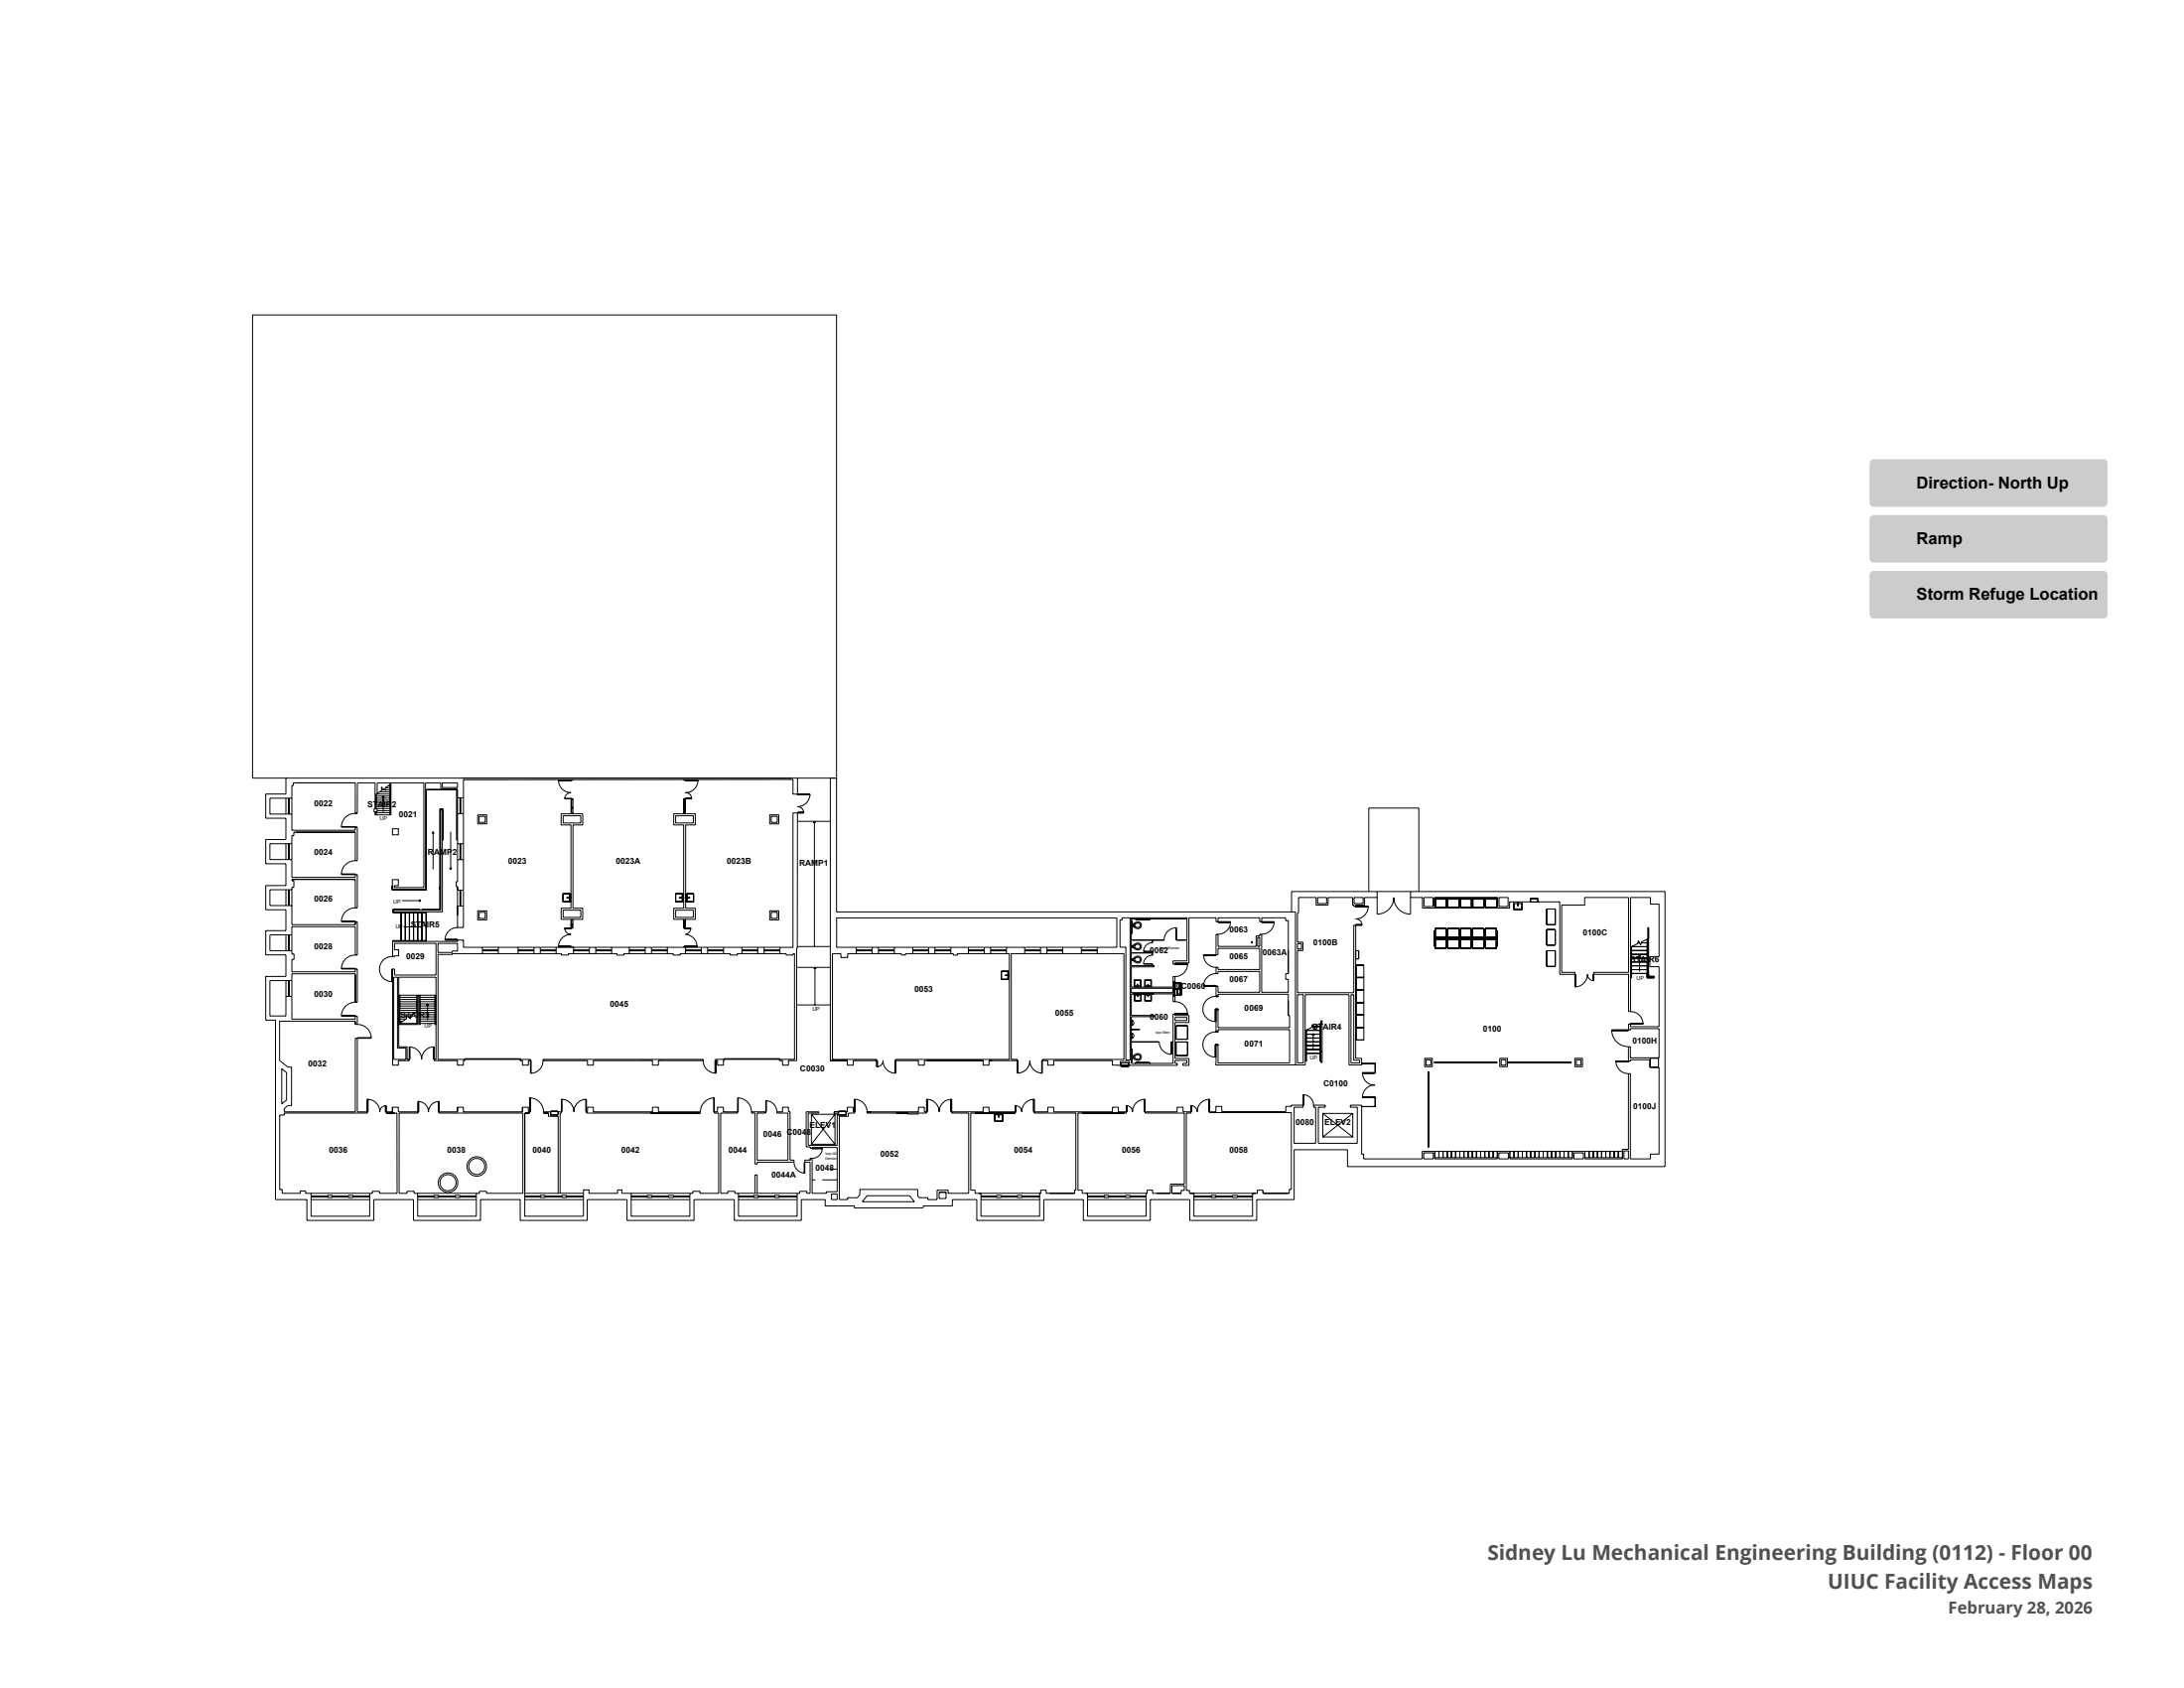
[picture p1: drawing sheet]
<svg xmlns="http://www.w3.org/2000/svg" width="279mm" height="216mm" viewBox="0 0 279 216" stroke-linecap="round" stroke-linejoin="round" font-family="sans-serif">
<g fill="none" stroke="#000" stroke-width=".13">
<path d="M36.6 99.5v2.1h-2.6v3.1h2.6v2.7h-2.6v3.1h2.6v2.8h-2.6v3.1h2.6v2.6h-2.6v3.1h2.6v2.8h-2.6v5.6h1.2v22.9h4.1v2.7M71.4 99.8a1.59 1.59 0 0 0 1.6 1.6 .79 .79 0 0 0-.7 .7M73 99.8h-1.6v.1M73 99.7v.2h-1.6M73.3 99.7v.1h-.3M87.4 99.7v.1h.3M87.7 99.7v.2h1.6M87.7 99.8h1.6v.1M89.3 99.8a1.57 1.57 0 0 1-1.6 1.6 .8 .8 0 0 1 .8 .7M102 99.5v2.2h1.6v-.1h-2.2v-1.9h-42.1v2.3M106.2 99.5v36.2h2.2v.5h.8v-.5h3v.8M107 99.5h-74.7v-59.2h74.7v76.3h58.7v19.6"/>
<path d="M36.6 102.1v2M36.6 107.9v2M36.6 113.8v2M36.6 119.6v2M36.9 113.8v2M36.9 119.6v2M36.9 102.1v2M36.9 107.9v2M37 113.8v2M37 119.6v2M37 102.1v2M37 107.9v2"/>
<path d="M37.3 102.1h-2.8v2h2.8M37.3 113.8h-2.8v2h2.9M37.3 119.6h-2.8v2h2.8M37.3 107.9h-2.8v2h2.8M43.7 117.8v.1h2v4.3h-.2M43.7 111.8v.1h2v4.2h-.2M43.7 105.7v.1h2v4.3h-.2M45.5 104a1.76 1.76 0 0 0-1.8 1.7M45.5 110.1a1.76 1.76 0 0 0-1.8 1.7M45.5 116.1a1.76 1.76 0 0 0-1.8 1.7M45.5 104v-3.9h-8v.4h-.2v5.7h8.2v-.5h-1.8M45.5 116.1v-3.6h-8.2v.2h.3v.8h-.3v4.8h8.2v-.5h-1.8"/>
<path d="M45.5 110.1v-3.7h-7.9v.5h-.3v5.3h8.2v-.4h-1.8M47.9 103.5h.4v.3h-.4zM48 103.5v-3.4h-2.3v3.9h-.2M48.1 104h1.8M48.1 103.4h1.8M48.1 103.2h1.8M48.1 102.9h1.8M48.1 102.6h1.8M48.1 102.4h1.8M48.1 102.1h1.8M48.1 101.8h1.8M48.1 101.6v1.9"/>
<path d="M48.1 103.8v.4M48.2 101.6h1.7M48.3 101.5v-1.4h5.9v13.4h-3.8v-.2h.6v-.8h-.8v.8v.4h4.2v-13.6h2v.8h2.1v11.9h-.1v.6h.1v5.2M48.3 103.7h1.6M48.6 101.3h1.3M48.8 100.8h.1M48.8 101h.4M49 101.8v2.1M49 101.8l-.1 .2M49 101.8l.2 .2M49.3 101h.6M49.3 100.8h.6"/>
<path d="M49.7 100.5h.2M49.9 100.4l-.6 .4v.3l-.5-.4v.4l-.8 .6M49.9 100.1v4.1M50 100.1v4.1h-2v-.4M50.2 106h.8v.8h-.8zM51.3 116.6v.1M51.3 116.7v3.6M51.4 115.2h2.4M51.6 118.6h2.4M51.8 116.6v.1M51.8 116.7v3.6M51.9 116.6v.1"/>
<path d="M51.9 116.7v3.6M52.4 116.6v.1M52.4 116.7v3.6M52.9 116.6v.1M52.9 116.7v3.6M53.4 116.6v.1M53.4 116.7v3.6M53.5 116.6v.1M53.5 116.7v3.6M53.6 115l.2 .2M53.8 118.4l.2 .2M53.8 115.2l-.2 .2"/>
<path d="M54 116.6v.1M54 116.7v3.6M54 118.6l-.2 .1M54.5 116.6v.1M54.5 116.7v3.6M54.5 101h4l-.1 6.4v-6.4h-3.8v12.8h-4.5v-.5l.1 .5h4.3zM54.5 116.7h-4.2v-.3l3.4-.1h-3.5v.4h4.3M54.5 116.6v3.8M55.4 106.4v4.8M55.4 106.4l-.1 .2M55.4 106.4l.2 .2M56.3 103.5h.4v3.9v-3.9h-.4v12.9h-2.3l2.3-.1z"/>
<path d="M56.4 103.6h.2v13h-6.2v-.2h6zM56.6 100.1h1.9v.6h-1.9zM57.5 111l.2 .2M57.7 106.4v4.8M57.8 111l-.1 .2M58.5 115.9h.8M58.5 104.1h.8M58.5 102h.8M58.5 110h.8M58.5 107.9h.8M58.5 113.9h.8M58.6 118.6a1.6 1.6 0 0 0-1.7 1.6"/>
<path d="M58.8 102v2.1M58.8 107.9v2.1M58.8 113.9v2M58.9 102v2.1M58.9 107.9v2.1M58.9 113.9v2M59.3 102v16.6h-.8M61.1 104.2h1.2v1.2h-1.2zM61.1 116.5h1.2v1.2h-1.2zM61.3 116.7h.8v.8h-.8zM61.3 104.4h.8v.8h-.8zM71.8 104.1h2.7v1.4h-1.2v10.7h1.2v1.4h-2.7v-1.4h1.2v-10.7h-1.2z"/>
<path d="M72 104.3h2.3v1h-2.3zM72 116.4h2.3v.9h-2.3zM72.1 114.3v1M72.2 115.3h.1M72.2 114.3h.1M72.2 114.3v.1M72.2 114.3h.6M72.2 102.1h.8v.1h-.8zM72.3 118.8a.79 .79 0 0 0 .7 .7 1.61 1.61 0 0 0-1.6 1.5M72.5 114.8l.1 .1zM72.6 114.8h.1M72.6 114.8h.3"/>
<path d="M72.8 114.3v.5M72.8 115.3h-.6M72.8 115.3h.1M72.8 114.8v.5M72.9 114.3v1M72.9 114.7h.1v.3h-.1M72.9 114.8h-.3M72.9 114.8h.1M73 114.8h.1M73 114.3v1.1M73 114.3h-1v1.1h1M73 117.7h.3"/>
<path d="M73 117.6v1.2h-.8M73 118.6h.3M73 104h.3M73 118.2h.2v.3h-.2M73 104.1v-1.9h.3v1.9M73 103.3h.3M73 103.4h.3M73 102.2h.3M73.1 117.7v1v-1M73.1 104v-.7v.7M73.1 102.2v1.1M73.3 117.6v1.1h-1.1v.1"/>
<path d="M86.2 104.1h2.7v1.4h-1.2v10.7h1.2v1.4h-2.7v-1.4h1.3v-10.7h-1.3zM86.4 104.3h2.3v1h-2.3zM86.4 116.4h2.3v.9h-2.3zM86.5 114.3v1M86.6 115.3h.1M86.6 114.3h.1M86.6 114.3v.1M86.6 114.3h.6M87 114.8h.4M87.2 114.3v.5M87.2 115.3h-.6M87.2 115.3h.1"/>
<path d="M87.2 114.8v.5M87.3 114.3v1M87.3 114.7h.1v.3h-.1M87.3 114.8h-.3M87.3 114.8h.1M87.4 114.8h.1M87.4 104h.3M87.4 102.2h.3M87.4 103.1h.3M87.4 103.2h.3M87.4 117.7h.3M87.4 118.2h.2v.4h-.2"/>
<path d="M87.4 117.6v1.1h1v.1l-.8-.1M87.4 118.6h.3M87.4 114.3v1.1M87.5 114.3h-1.1v1.1h1.1M87.5 118.7h.1M87.5 117.7v1M87.6 103.2h.1M87.6 102.2v.9M87.6 103.2v.8M87.6 103.1h.1M87.7 102.2h-.3v1.9M87.7 117.6v1.1"/>
<path d="M87.7 114.3h1l.1 1M87.7 115.4h1M87.8 114.8h.1M87.9 114.8h-.1M87.9 114.8h.3M87.9 114.8v.5M87.9 114.8h.2M87.9 114.7h-.1v.3h.1M87.9 114.3v.5M87.9 115.3h.1M87.9 115.3h.7M88.1 114.8h.1"/>
<path d="M88.2 114.8h.1M88.4 118.8a.81 .81 0 0 1-.7 .7 1.63 1.63 0 0 1 1.5 1.5M88.5 102.1h-.8v2M88.5 102.1v.1h-.8M88.6 114.3h-.7v1M88.6 114.3v.1M88.6 114.3h.1M88.6 115.3h.1M88.7 114.3v1M88.8 115.3l-.1 .1M98.5 104.2h1.1v1.2h-1.1zM98.5 116.5h1.1v1.2h-1.1z"/>
<path d="M98.7 116.7h.7v.8h-.7zM98.7 104.4h.7v.8h-.7zM102 103.2a.8 .8 0 0 1 .8 .7M102 105h4.2M103.6 101.6a1.6 1.6 0 0 1-1.6 1.6M104.2 105v16.1M104.2 105l-.2 .3M104.2 105l.1 .3M107 117.4h35.9v3.8h-35.9zM143.5 117.4h1.1v18.2h-.6v-14.5h-.7v-3.4h.2zM144.7 117.8h.1M144.7 117.7h.1"/>
<path d="M144.7 119.4h.1M144.7 119.3h.1M144.7 118.2h.1M144.7 118.5h.3M144.7 118.3h.1M144.7 117.5h7.2M144.8 119.4h.1M144.8 119.3h.1M144.8 117.8h.1M144.8 117.8h.1v1.5M144.8 118.3v.1M144.8 118.4h-.1"/>
<path d="M144.8 117.8v1.5M144.8 118.3h.1M144.8 118.4h.1M144.9 118.2h.1M144.9 118.3v.1M145 118.4l.1 .2M145 118.2v.3M145.1 118.1l-.1 .1M145.1 118.1l.1 .1M145.2 118.2v.3M145.2 118.4l-.1 .2M145.2 117.5l1.9 .1v-.1"/>
<path d="M145.3 117.6h.1M145.3 117.7h1.9M145.3 117.5l-.1 .1M145.5 117.9l-.4 .2M145.5 117.9a.46 .46 0 0 1 .5 .6 .46 .46 0 0 1-.8 .2l-.1-.1M145.5 118.1l-.3 .1M145.5 118.1h.1M145.5 118.1a.29 .29 0 0 1 .4 .2 .29 .29 0 0 1-.4 .3l-.3-.2M147.2 117.6h.1M147.2 117.5l-.1 .1M150.4 118.7a1.59 1.59 0 0 0-1.5 1.5M150.5 118.7v1.5z"/>
<path d="M151.9 117.4h-7.2v6.1h2.9v.2h-2.9v2.5h5.4v-1.3h.2v3.2M151.9 117.4v5.5h-1.8v.4M152.1 117.4v5.8l-1.8-.1v.3h1.6v-.1h-1.8M152.1 117.4h3.5v.5h1.8v.1h-1.6v-.6M155.8 119.5v1.5h4.9v-1.3h.5v-.2h.2M155.8 119.5h-.2v2.7h-1.6v-.1h1.8v-.8h5.4v2.7h-5.4v-.3h-.2M155.8 117.4h5.4v.5h1.8v.1h-1.6v-.6M157.4 118a1.61 1.61 0 0 1-1.6 1.5M160.9 119.9h.3v1.1h-.3zM161.4 117.4h3.1v.4h.3v6.7h-.3v.8h.3v1.6h-3.4v-7.4M163 118a1.62 1.62 0 0 1-1.6 1.5M165.2 116.6v-2.6h47.8v35.2h-40.6v-2.1h-6.8v6.3h-4.8v2.7h-8.6v-2.7h-5v2.7h-8.6v-2.7h-5.1v2.7h-8.5v-2.7h-3.2v.8h-3.7v.3h-8.8v-.3h-3.7v-.8"/>
<path d="M168.6 114.8h1.1v.8h-1.1zM173.2 114.8h1.2v.8h-1.2zM174.2 118.3h-.8v17.1h.8v.8h-1.6v-9h-5.6v9h-11.5l.1-2.5M175 116a1.63 1.63 0 0 1-1.6 1.5 .8 .8 0 0 1 .8 .8M175.1 114v-10.6h6.4v10.6M176.2 114v2.9a2.14 2.14 0 0 0 2.1-2.1 2.14 2.14 0 0 0 2.1 2.1v-2.9M176.2 114.8h-1.6v1h-1.2v.2h1.6v-.1h-1.8v-.1h-.2v-1h-3.1v1h-1.5v-1h-2.3v2h-.1v3.7h.7v1.1h-.7v5.4h7.2v-8.7h1M180.4 114.8h1.6v1.3h1.5v-1.3h8.1v1.3h1.5v-.7h2.6l.1-.1v-.4h1v.4v.1h2.7v9.2h2.1v1.6M182.2 114.8h1.1v1.2h-1.1zM183.5 119v2.1M183.6 115.9v-1h1.5v1M183.6 118.8h1.4v1.1h-1.4z"/>
<path d="M183.6 119h-.1v2.1h.1M183.6 115.9h-.1v-1h8v1M183.6 115h1.5v1.1h-1.5zM185 119h.2M185.1 115.9h.1M185.1 119v1h-1.6M185.2 115.9v-1h1.5v1M185.2 118.8h1.4v1.1h-1.4zM185.2 115h1.5v1.1h-1.5zM186.6 119h.2M186.7 115.9h.1M186.7 119v1h-1.6v-1"/>
<path d="M186.8 119v1h1.5v-1M186.8 115.9v-1h1.5v1M186.8 118.8h1.4v1.1h-1.4zM186.8 115h1.5v1.1h-1.5zM188.2 119h.2M188.3 115.9h.1M188.4 119v1h1.5v-1M188.4 115.9v-1h1.5v1M188.4 118.8h1.4v1.1h-1.4zM188.4 115h1.5v1.1h-1.5zM189.8 119h.2M189.9 115.9h.1"/>
<path d="M190 119v1h1.5M190 115.9v-1h1.5v1M190 118.8h1.4v1.1h-1.4zM190 115h1.5v1.1h-1.5zM191.4 119h.1v2.1h-.1M191.5 119v2.1M191.8 114.8h1.1v1.2h-1.1zM193.7 115.4v1h1v-1M194.2 115.8h.1M194.2 115.6h-.5v.6h1v-.6h-.5M194.2 115.4v.4zM195.7 115.4h1.1"/>
<path d="M195.7 115.4h.1M195.8 115.4v-.5h.9v.5M196.8 115.4h.1M197.9 116.3h1.1v2h-1.1zM197.9 118.9h1.1v2h-1.1zM210.8 118.6h.1v6.3h.7h-.8zM36 136.7l.7 .5v3.5l-.7 .5zM36.6 125.4v4.5h-2.1v-4.5h2.8M36.6 127.4h.7M36.9 125.4v2M37 125.4v2M43.7 129.9v.1h2v1"/>
<path d="M43.7 123.8v.1h2v4.3h-.2M45.5 122.2a1.77 1.77 0 0 0-1.8 1.6M45.5 128.2a1.77 1.77 0 0 0-1.8 1.7M45.5 128.2v-3.6h-8.2v5.7h8.2v-.4h-1.8M45.5 122.2v-3.7h-8.2v3.5h.3v.7h-.3v1.6h8.2v-.5h-1.8M45.7 131a1.77 1.77 0 0 1 1.8 1.7M45.7 131h-.2v-.4h-9.7v5l1 .9h.5v4.9h-.5l-.4 .4v.4M47.5 132.7h-1.8v9.5h1.4v-1.6h-.1v1.8h-10.6v.2h-.6v9.5h.3v.5h2.3v-.3h.7v.3h8.5v-.2h1v.2h2.2v-10.2h-1.4v-1h-.1v.8h.9v-.6h.8v.6h2.6v-1.3M47.5 132.7v.1h-2v9.4h-9.1M50.2 123.9v1.6h-.1M50.2 123.9v12.3h.8v-.5h1.3v-1.8h.2v1.6h-.4v-1.6h-1.1v-8.9h4.8M50.3 122.4a1.6 1.6 0 0 0-1.8 1.5 1.6 1.6 0 0 0 1.6 1.6"/>
<path d="M50.4 125h.5v9.1h1v1.4h-1.5zM51.1 127.3v3.6h2.2v-3.6M51.1 127.6h2.2M51.1 127.8h2.2M51.1 128.1h2.2M51.1 128.4h2.2M51.1 128.7h2.2M51.1 128.9h2.2M51.1 129.2h2.2M51.1 129.5h2M51.1 129.8h1.7M51.1 130.3h.9"/>
<path d="M51.1 130.6h.5M51.1 130.1h.9M51.3 120.3v.1M51.8 120.3v.1M51.9 120.3v.1M52.2 130.1h.3M52.4 120.3v.1M52.9 120.3v.1M53.4 120.3v.1M53.4 129.3l-.9 .7v.3l-.5-.4v.4l-.9 .6M53.5 120.3v.1M53.7 127.3v3.7h-.1v-3.6h-.2v3.6h-2.4v-3.7h4.8"/>
<path d="M53.7 127.6h1.9M53.7 127.8h1.9M53.7 128.1h1.9M53.7 128.4h1.9M53.7 128.7h1.9M53.7 128.9h1.9M53.7 129.2h1.9M53.7 129.5h1.9M53.7 129.8h1.9M53.7 130.3h1.9M53.7 130.6h1.9M53.7 130.1h1.9"/>
<path d="M53.7 130.9h1.9M54 120.3v.1M54.5 120.3v.1M54.5 120.3h-4.3h4.3M54.7 128.4v2.1M54.7 128.4l-.2 .2M54.7 128.4l.1 .2M55.4 133.9a1.59 1.59 0 0 0-1.5 1.6 1.59 1.59 0 0 0-1.4-1.6M55.6 127.3v3.7h.2M55.8 125v10.5h-.4v-1.6M56 120.7h2.5v.9h-.6v.2h-1.9zM59.5 135.4h7v.1h-7z"/>
<path d="M61.7 121.6h2M61.7 121.5h2M61.7 121.2v.8M63.7 121.2v.8M66.3 121.6h2M66.3 121.5h2M66.3 121.2v.8M66.5 135.5h1.4v.2h-.3v.5h-.8v-.5h-.3zM67.9 135.7h.1v1.6h-.1zM68.3 121.2v.8M69.1 121.6h2M69.1 121.5h2"/>
<path d="M69.1 121.2v.8M69.5 135.7a1.58 1.58 0 0 1-1.5 1.6M69.5 135.5h20.5v.2h-5.8v.5h-.7v-.5h-7.6v.5h-.7v-.5h-5.7zM71.1 121.2v.8M71.4 121v.1h1.6M71.4 121h1.6v.2M73 121.1h.3v.1M73.4 121.6h2M73.4 121.5h2M73.4 121.2v.8M75.4 121.2v.8M76.2 121.6h2"/>
<path d="M76.2 121.5h2M76.2 121.2v.8M78.2 121.2v.8M80.5 121.6h2M80.5 121.5h2M80.5 121.2v.8M82.5 121.2v.8M83.3 121.6h2.1M83.3 121.5h2.1M83.3 121.2v.8M85.4 121.2v.8M87.4 121.2v-.1h.3v.9"/>
<path d="M87.7 121.6h2M87.7 121.5h2M89.2 121v.1h-1.5M89.2 121l-1.6 .1M89.7 121.2v.8M90 135.6a1.6 1.6 0 0 0 1.5 1.7M90.5 121.6h2.1M90.5 121.5h2.1M90.5 121.2v.8M91.5 135.6h.1v1.7h-.1zM91.6 135.7h.2v.5h.7l.1-.7h-1v1.8M92.6 121.2v.8"/>
<path d="M92.6 135.4h7.1v.1h-7.1zM94.9 121.6h2M94.9 121.5h2M94.9 121.2v.8M96.9 121.2v.8M97.7 121.6h2.1M97.7 121.5h2.1M97.7 121.2v.8M99.8 121.2h-40.5v-1h-2.4h1.6v.2h-8.3v1.9h.8v-.8h-.5v-.8h5.3v4h-5.3v-.8h-.4v1.6M99.8 121.2h1.6v-17.2h1.4v-.1h-.8l-.1 31.8h-1v.5h-.8v-.5h-.4v-.2h1.9v-13.5h-.1v.2h-.9v-.2h-6.3v.2h-.9v-.2h-6.4v.2h-.9v-.2h-6.3v.2h-.9v-.2h-6.2v.2h-.9v-.2h-13.9v.1h-1.9v13.4h3.5v.2h-.2v.5h-.8v-.5h-2.9v-1.8h-.2M99.8 121.2v.8M101.9 123.7h4.3"/>
<path d="M101.9 128.5h4.3M102 121.1h4.2M104.3 123.7v4.8M104.3 123.7l-.2 .2M104.3 123.7l.1 .2M109.5 121.6h2.1M109.5 121.5h2.1M109.5 121.2v.8M111.6 121.2v.8M112.2 136.5a.82 .82 0 0 0 .8-.8 1.6 1.6 0 0 0 1.5 1.6M112.2 136.5v-1h-5.7v-13.5h1.1v.5h.8v-.5h6.9v.1h.5v-.1h6.1v.2h.6v-.2h6.6v13.5h-14.5v1.8h-.1M112.4 121.6h2"/>
<path d="M112.4 121.5h2M112.4 121.2v.8M114.4 121.2v.8M116.8 121.6h2M116.8 121.5h2M116.8 121.2v.8M118.8 121.2v.8M119.6 121.6h2M119.6 121.5h2M119.6 121.2v.8M121.6 121.2v.8M123.9 121.6h2"/>
<path d="M123.9 121.5h2M123.9 121.2v.8M125.9 121.2v.8M126.7 121.6h2.1M126.7 121.5h2.1M126.7 121.2v.8M128.1 124.3v1h.9M128.1 124.2h.1M128.1 124.2h.9v1M128.2 125.2h.1M128.3 124.3h-.1M128.6 124.7l.1 .1z"/>
<path d="M128.7 124.7v.1M128.7 124.7h.1M128.7 124.7h.3M128.7 124.8h.3v.1v-.1M128.8 121.2v.8M128.9 124.3v.4M128.9 124.2v.1M128.9 125.2h.1M128.9 124.8v.4M129 124.6h.1v.3h-.1M129 124.8h.1M129 124.6v.1"/>
<path d="M129.1 124.7v.1M129.1 124.2h-1v1.1h1M129.4 122h14.4v13.5h-10.4v.2h.6v.5h.8v-.5h7.5v.5l1 .1v-.6h1.2v.6h6.1v-.3h-.3v-.4h1.6v.4h-.6v.3h.8v-.9h-1.8v-4.6h1.8v-.9h-1.8v-.3h1.6M129.4 122v13.5h.8v.2h-3.7v.5h-.7v-.5h-7.5v.5h-.8v-.5h-3v1.6M131.1 121.6h2M131.1 121.5h2M131.1 121.2v.8M133.1 121.2v.8M133.9 121.6h2.1M133.9 121.5h2.1M133.9 121.2v.8M136 121.2v.8"/>
<path d="M138.3 121.6h2.1M138.3 121.5h2.1M138.3 121.2v.8M140.4 121.2v.8M143.4 136.3h1v.1h-1zM143.5 136.4v-.5h.9v.5M144.7 134.2h.2v1.5M144.7 132.7h.2M144.7 130.6h.2M144.7 121.1h.1M144.7 135.7h.1M144.7 135.8h.1"/>
<path d="M144.7 134.1h.1M144.7 126.4h5.4v.6h-5.4zM144.7 135.1h.3M144.7 135.3h.1M144.7 135.2h.1M144.7 135.1h.1M144.7 132.2h.2M144.7 130.5l.2 .1M144.7 131.1h.2M144.7 121.2h.3M144.7 121h.1M144.7 122.8h.3"/>
<path d="M144.7 122.8h.1M144.7 122.7h.1M144.7 120.9h.3M144.7 122.6h.3M144.7 131.6h.1M144.7 131.6h1.1l-1.1 .1M144.8 135.8h.1M144.8 131.7h-.1M144.8 134.1h.1M144.8 131.7h.1M144.8 133.2l3.5 .1zM144.8 121.9h2.6z"/>
<path d="M144.8 131.6v.1M144.8 135.2h.1M144.8 134.2v1.5M144.8 121h.1v.1h-.1zM144.8 122.7h.1v.1h-.1zM144.8 135.1v.1M144.8 130.6v.5M144.8 132.2v.5M144.9 135.3h.1M144.9 135.1v.1v.1M144.9 120.2l4 .1zM144.9 132.2a.32 .32 0 0 1 0 .5"/>
<path d="M144.9 130.6a.32 .32 0 0 1 0 .5M144.9 132.8h-.2M144.9 131.1l-.2 .1M145 127.1h2.6M145 135.3l.1 .1M145 135.1v.2M145 121.2l.1 .1M145 120.9v.3M145 122.8l.1 .2M145 122.6v.2M145.1 135a.49 .49 0 0 1 .7-.2 .49 .49 0 0 1 .1 .7 .58 .58 0 0 1-.8-.1M145.1 120.8a.49 .49 0 0 1 .7-.1 .49 .49 0 0 1 .1 .7 .58 .58 0 0 1-.8-.1"/>
<path d="M145.1 122.5a.49 .49 0 0 1 .7-.2 .49 .49 0 0 1 .1 .7 .58 .58 0 0 1-.8 0M145.1 135l-.1 .1M145.1 120.8l-.1 .1M145.1 122.5l-.1 .1M145.1 135l.1 .1M145.1 120.8l.1 .1M145.1 122.5l.1 .1M145.1 126.2l.1-.9h.8v.9M145.1 126.2h.9M145.1 127.1l.1 1 .8-.1v-.9M145.2 135.3l.3 .2M145.2 121.2l.3 .1"/>
<path d="M145.2 122.8l.2 .2M145.2 135.1a.34 .34 0 0 1 .4-.2 .34 .34 0 0 1 .2 .5l-.3 .1M145.2 122.6a.34 .34 0 0 1 .4-.1 .34 .34 0 0 1 .2 .4l-.3 .1M145.2 120.9v.3M145.2 122.6v.2M145.2 135.1v.2M145.2 135.3l-.1 .1M145.2 121.2l-.1 .1M145.2 122.8l-.1 .2M145.2 135.9l.1 .1M145.2 135.9h1.9M145.3 135.9v.1"/>
<path d="M145.3 136h.1M145.3 135.9h1.8M145.4 120.8l-.2 .1M145.4 123h.1M145.5 127.2h.1M145.5 126.1h-.3v-.6l.6-.1 .1 .7h-.3M145.5 126l.1 .2zM145.5 135.5h.1M145.5 121.3h.1M145.5 123h.1M145.5 120.8h-.1M145.5 120.8a.29 .29 0 0 1 .4 .3 .29 .29 0 0 1-.4 .2"/>
<path d="M145.5 127.3h-.3v.7l.7-.1v-.6h-.3M145.5 127.4l.1-.2-.1 .2M145.7 127.2h.1M146.3 121.7h1.1l.1 .5M146.3 123.3h1.1l.1 .2v-.2zM146.3 121.7h1.1M146.4 126.2l.1-.9h.8v.9M146.4 126.2h.9M146.4 127.1l.1 1 .8-.1v-.9M146.7 127.2h.1zM146.8 126.1h-.3v-.6l.7-.1v.7h-.3M146.8 126l.1 .2z"/>
<path d="M146.8 127.3h-.3l.1 .7 .6-.1v-.6h-.3M146.8 127.2l.1 .2zM147.2 136l-.1-.1 .1 .1M147.2 136h.1M147.4 120.3l.1 .3zM147.4 121.7l.1 .5M147.4 120.6a1.13 1.13 0 0 0-1.1 1.1M147.4 122.2a1.14 1.14 0 0 0-1.1 1.1M148.3 133.3a1.59 1.59 0 0 0 1.5 1.5M149.9 133.3l-.1 1.5M149.9 133.3l.1-.1h-.1l-.1 1.6M150.2 125.6v1.8z"/>
<path d="M150.3 125.7h.8v.8M150.3 128.1a1.61 1.61 0 0 1 1.6 1.5M150.3 128.1h-.2v-1h-5.4v2.8h2.9v.1h-2.9v6h5.4v-6.3h1.8v-.1M150.3 130.1h1.6v.4h-1.6zM150.3 126.5h.8M150.5 133.3h1.4v1.7h-1.4zM150.5 131.2h1.4v1.7h-1.4zM150.5 120.2l1.2 .1zM150.5 126.5a.5 .5 0 0 1 0-.8h.5l.1 .1v.6l-.6 .1M150.6 126.5v.8M150.6 127h.1M150.6 126.8h.1"/>
<path d="M150.6 126.9v.1M150.7 126.6h.4v.6l-.1 .1h-.3zM150.7 125.7a.58 .58 0 0 0 0 .8M150.9 125.7v.8M150.9 127.1h.1v.1h-.1zM150.9 126.3h.1v.1h-.1zM150.9 127.1h.1M150.9 126.3h.1M151 127.1h.1M151 126.3h.1M151 126.7h.1M151 126.7v.3"/>
<path d="M151 127h.1M151 126.2h.1M151 126.2l.1-.2a.1 .1 0 0 0 .1-.1 .1 .1 0 0 0-.1-.1 .1 .1 0 0 0-.1 0v.4M151 126.6h.1l-.1 .4M151 125.9h.1M151 126.6v.1M151.1 126.5v.8h-.8M151.9 123.4a1.6 1.6 0 0 1-1.6 1.5M154 122.2a1.59 1.59 0 0 0 1.6 1.5M154 126h1.6v1.4M155.5 129.1v1.6M155.5 133.6v1.6"/>
<path d="M155.6 131.9h.2M155.6 133.7h.2M155.6 129.1h.2M155.6 124.5h.2v-.2h5.4v2.6h-5.4v-.8h-1.8v-.1M155.6 123.7v.8M155.6 129.1v2.8M155.6 131.9l-.1 .1h.1M155.6 124.5a1.62 1.62 0 0 0-1.6 1.6M155.6 132a1.6 1.6 0 0 0-1.7 1.5 1.6 1.6 0 0 0 1.6 1.7M155.6 127.5a1.6 1.6 0 0 0-1.7 1.5 1.6 1.6 0 0 0 1.6 1.7M155.6 127.5h.1M155.6 132h.1"/>
<path d="M155.6 127.5h.2M155.6 132h.2M155.6 133.6h.2M155.6 133.6h-.1v1.6M155.6 129.1h-.1v1.6M155.6 129.1h.1M155.6 133.6h.1M155.8 127.5h.1M155.8 132h.1M155.8 129.1h.1M155.8 133.6h.1M155.8 127.5v-.3h9v2.7h.2v1.5h-9.2v-2.3"/>
<path d="M155.8 131.7h9.2v4.3h-9.2v-2.4M155.8 131.7v.3M155.8 131.9h.1M155.8 127.4h-.2v.1M160.1 120.5h.1v.1h-.1zM166 127.2h.7v8.8h-.7zM166 120.7h.5v.7h-.5zM167 134.7h.1M167 132.3h.1M167 132.7h.1M167 133.2h.1M167 133.7h.1"/>
<path d="M167 134.2h.1M167 132.8h.1M167 133.3h.1M167 133.8h.1M167 131.8h.1M167.1 131.8h.1M167.1 131.8h-.1M167.1 134.7h1.8M167.1 131.8h1.8M167.1 132.3h1.8M167.1 132.7h1.8M167.1 133.2h1.8"/>
<path d="M167.1 133.7h1.8M167.1 134.2h1.8M167.1 132.8h1.8M167.1 133.3h1.8M167.1 133.8h1.8M167.1 131.7v4.1v-4M167.1 131.7v.1M167.8 131.4l-.7 .3M167.8 131.3h.2M168 132.2v2.1M168 132.2l-.2 .2M168 132.2l.2 .2"/>
<path d="M168.3 131.3h.6M168.9 130.9l-.6 .3-.1 .4-.3-.6-.1 .4M168.9 134.7h.1M168.9 131.3h.1M168.9 131.8h.1M168.9 132.3h.1M168.9 132.7h.1M168.9 133.2h.1M168.9 133.7h.1M168.9 134.2h.1M168.9 132.8h.1M168.9 133.3h.1"/>
<path d="M168.9 133.8h.1M168.9 130.9v4.9v-4.9M168.9 130.9h.1M169 130.5l.1 .1v5.3h-.1zM169 134.5h.1M169.1 130.8h.1M169.1 130.8l-.2 .1M172.8 127.2h.4v8.4h.7v.4h-1.1zM173.4 121.6h.4v1h-.4M173.4 123.4h1.1v9.6h-1.1M173.4 126.6h1.1M173.4 128.2h1.1"/>
<path d="M173.4 125h1.1M173.4 131.4h1.1M173.4 129.8h1.1M174.2 136h1.7M174.3 137.3a1.6 1.6 0 0 0 1.6 1.5M174.3 137.2h1.7h-.1v.1h-1.6zM174.5 123.5h-1v1.5h1M174.5 126.7h-1v1.5h1M174.5 125.1h-1v1.5h1M174.5 128.3h-1v1.5h1M174.5 129.9h-1v1.5h1M174.5 131.5h-1v1.5h1"/>
<path d="M175.9 136l.1 .1zM175.9 138.8a1.61 1.61 0 0 0-1.6 1.5M175.9 136.1v1.1M176 136.1v1.1M182.3 135.4h.9v1h-.9zM182.4 135.5h.6v.7h-.6zM182.7 137.1h.1v9.6h-.1zM182.7 138.7h.1M183.5 135.8h8v.1h-8zM183.5 120h.1M183.5 120.1h1.6v1M183.6 120.2h1.4v1.1h-1.4z"/>
<path d="M185 121.1h.2M185.1 135.8v.1M185.1 121.1v-1h1.6v1M185.2 120.2h1.4v1.1h-1.4zM186.6 121.1h.2M186.7 135.8v.1M186.8 121.1v-1h1.5v1M186.8 120.2h1.4v1.1h-1.4zM188.2 121.1h.2M188.3 135.8v.1M188.4 121.1v-1h1.5v1M188.4 120.2h1.4v1.1h-1.4z"/>
<path d="M189.8 121.1h.2M189.9 135.8v.1M190 120.2h1.4v1.1h-1.4zM191.5 120.1h-1.5v1M191.5 120h.1M191.9 135.4h.9v1h-.9zM192.1 135.5h.6v.7h-.6zM193 135.8h8v.1h-8zM194.6 135.8v.1M196.2 135.8v.1M197.8 135.8v.1M197.9 121.6h1.1v2h-1.1z"/>
<path d="M199.4 135.8v.1M201.5 135.4h1v1h-1zM201.7 135.5h.6v.7h-.6zM203.8 125.4v-.8h4.5v4.8h.3v-14.6h2.5v.8h1.1v6.8h-1.1v1.2h1.1v7.7h-3.6v-.4h1.6M203.8 125.4h.1v-1h4.4v-9.6h-5.6v1h-2.9v8.6h1.7v1.8h.1M203.8 125.4a.81 .81 0 0 1-.7-.8 1.61 1.61 0 0 1-1.6 1.6M206.2 131.8a2.14 2.14 0 0 0 2.1 2.1M206.7 135.8a1.61 1.61 0 0 0 1.6 1.5M206.7 135.8v-.1h1.9v-.2h2.5v1h1.1v11.1h-1.1v.6h-2.5v-10.9h-.3M208.3 133.9v1.9h-1.6M208.3 137.3v9.7h-.7v1.2h-4.8v-.9M208.3 131.6v.2h-2.1v-.1h2.4v-.1h3.6v3.7h-3.6v-1.4h-.3"/>
<path d="M208.6 129.4a1.59 1.59 0 0 1 1.6 1.5M208.6 124.5h.1M208.7 121.1h-.1M208.7 121.1v3.9h-.1M208.7 124.5h2.2M208.7 121.1h2M208.7 121.6h2M208.7 122.1h2M208.7 122.6h2M208.7 123h2M208.7 123.5h2M208.7 124h2"/>
<path d="M209.5 120.6h.3M209.8 122.1v2.2M209.8 122.1l-.2 .3M209.8 122.1l.1 .3M210 120.6h.7M210.2 130.9v.1h-1.9v.6M210.8 120.6h.1M210.8 121.1h.1M210.8 121.6h.1M210.8 122.1h.1M210.8 122.6h.1M210.8 123h.1"/>
<path d="M210.8 123.5h.1M210.8 124h.1M210.8 120.1v4.4M210.8 120.1v4.9h.8v.1h-.9v-5M210.9 120.1l-.9 .4-.1 .4-.3-.6-.1 .4-.8 .4v4h-.1M211.1 135.4h1.1v1.1h-1.1zM39.8 152.6v3h7.5M39.8 153.4h7.5M39.8 153h2.1M39.8 153.1h2.1M42.5 152.9h-.6v.3h.6v-.3M42.5 153h2"/>
<path d="M42.5 153.1h2M45.2 152.9h-.7v.3h.7v-.3M45.2 153h2.1M45.2 153.1h2.1M47.1 140.6a1.61 1.61 0 0 1 1.5 1.6 .8 .8 0 0 1 .7-.8M47.3 152.6v3M53.4 152.6v3h7.5M53.4 153.4h7.5M53.4 153h2.1M53.4 153.1h2.1M53.5 140.9a1.33 1.33 0 0 1 1.3 1.3M53.6 140.9h-.1v1.5h-2.4v10.2h1v-.2h.9"/>
<path d="M54.8 142.2h.1M56.1 140.9h.1v1.5h10.7v10.2h-4.7v-.2h-.9v.2h-8.3v-.2M56.1 140.9a1.35 1.35 0 0 0-1.3 1.3M56.1 152.9h-.6v.3h.6v-.3M56.1 153h2.1M56.1 153.1h2.1M58.9 152.9h-.7v.3h.7v-.3M58.9 153h2M58.9 153.1h2M60.9 152.6v3M67.1 155.6h7.5M67.1 153.4h7.5"/>
<path d="M67.1 152.6h7.5M67.1 153h2M67.1 153.1h2M67.8 140.4a1.78 1.78 0 0 1 1.7 1.8M67.8 140.4v2h-.7v13.2M67.8 140.4v1.8h-.2v-.6h-.8v.6h-7.5v-.6h-.8v.6h-2.4v-1.3M69.5 142.2v.2h.7v.4h1.2v9.8M69.5 142.2h.9v.4h1M69.7 152.9h-.6v.3h.6v-.3M69.7 153h2.2M69.7 153.1h2.2M70.5 142.2v.4h.9v-.4"/>
<path d="M71.4 142.6v-.4h.4v.2h-.1v10.2M71.4 142.2h-1h1M71.4 142.2h.1M72.5 152.9h-.6v.3h.6v-.3M72.5 153h2.1M72.5 153.1h2.1M75.2 141.6h.7v.6h7.6v-.6h.7v.6h5.4v.2h-14.6v-.2h.2zM80.7 152.6v3h7.6M80.7 153.4h7.6M80.7 153h2.1M80.7 153.1h2.1M83.4 152.9h-.6v.3h.6v-.3"/>
<path d="M83.4 153h2.1M83.4 153.1h2.1M85.5 152.9h.7M85.5 152.9v.3h.7M86.2 152.9v.3M86.2 153h2M86.2 153.1h2M88.3 152.6v3M88.6 152.6h-9v-.4h-.6v.4h-3.6v-.4h-.8v3.4M91.3 140.4a1.78 1.78 0 0 0-1.7 1.8M91.3 140.4h.1v2h.5v10.2h-2.4v-.2h-.9v.2M91.3 140.4v1.8h.5v-.6h.7v.6h1.9v-1.8"/>
<path d="M94.4 140.4a1.78 1.78 0 0 1 1.7 1.8M94.4 140.4v2h-2.2v10.2h.9v-.2h.9v.2h8.3v-.2h.9v.2h.4v-4h-.7v1.4M94.5 152.6v3h7.5M94.5 153.4h7.5M94.5 153h1.9M94.5 153.1h1.9M96.1 142.2v.2h.5v6.5h.3v-.3h4.7M96.6 152.6v-2.3h.3v2.3M97 152.9h-.6v.3h.6v-.3M97 153h2.1M97 153.1h2.1M98.1 140.8a1.43 1.43 0 0 1 1.3 1.4"/>
<path d="M98.1 140.8h-.1v1.6h-1.1v6h3.9v-6h-1.4v-.2M98.1 140.8v1.4h-2M99.4 142.2h.7v-.6h.8v.6h.2v6.2h.5v.2M99.7 152.9h-.6v.3h.6v-.3M99.7 153h2.3M99.7 153.1h2.3M101.6 148.6a1.38 1.38 0 0 0 1.3 1.4M102 152.6v3M103.8 142.5h3v3.9h-3zM103.8 142.5l3 3.9M103.9 150.9h.4M103.9 148.2h-.2v.2h-.7v1.6h-.1"/>
<path d="M105.2 150.9h1.9M105.2 146.9a1.28 1.28 0 0 1-1.3 1.3M105.2 146.9h-1.3v-.1h3.2v5.6h-1.4v.2h-1.8v-4.4M105.6 153.4h-3.1v2.7h-8.6v-2.7h-5.1v2.7h-8.6v-2.7h-5.1v2.7h-8.5v-2.7h-5.1v2.7h-8.6v-2.7h-5.1v2.7h-8.5M106.2 149.5h.9M106.4 152.7h.7v.7h-.7zM106.8 142.5l-3 3.9M107.2 142.2v.4h1.1M107.2 142.2h-.5v.3h.4v4h-3.7v-4.1h1.3v-.2h-1.6v4.5h.6v.2h1.5M107.3 142.2v.4h.9v-.4M108.3 142.2h-1.1h1.1M108.3 142.2h.1"/>
<path d="M109.4 140.6a1.6 1.6 0 0 1 1.5 1.6M109.4 140.6h-.1v1.8h-.8v.4h-1.1v10.6h1v-.2h1.3l.3-.4v-.7M109.4 140.6v1.6h-.2v-.6h-.8v.6h-.1v.4M110.9 152.9h5.5l.6 .8h-6.7zM116.1 142.4v.1h1.4v-.1M118.6 140.6a1.6 1.6 0 0 1 1.5 1.6 1.6 1.6 0 0 1 1.6-1.6M118.6 140.6h-.1v1.8h-7.6v-.2M118.6 140.6v1.6h-.3v-.6h-.8v.6h-6.6M120.1 152.5h.9v.8h-.9zM121.7 140.6v1.8h2.2v10.2h-2.6v-.4h-1.4v1.2h-1.2v-.2h-1.1l-.2-.3v-.8h-7.4M121.7 140.6v1.6h4.1v-.6h.7v.6h3.5v-.8M125.5 152.6v3h7.5"/>
<path d="M125.5 153.4h7.5M125.5 153h2M125.5 153.1h2M127.3 142.4v1h1v-1M127.3 143.4h1M127.3 143.2h.1M127.3 143.2v.1M127.3 142.5h.5M127.6 142.5h.1M127.8 142.6h-.5v.6M127.8 142.8v-.3h-.2v-.1h.3v.1h-.1v.3M127.8 142.5h.1"/>
<path d="M127.8 142.8h.1M127.8 142.4v.1M127.8 142.6h.5M127.8 142.5h.5M127.9 142.5h-.1h.1M128.1 152.9h-.6v.3h.6v-.3M128.1 153h2M128.1 153.1h2M128.3 142.6h.1M128.3 142.6v.6M128.3 143.2l-.1 .1M128.3 143.2h.1"/>
<path d="M130.8 152.9h-.7v.3h.7v-.3M130.8 153h2.2M130.8 153.1h2.2M132.2 140.6h.1v1.8h5.3v9.8h-.1v.4h-3.7v-.4h-.7v.4h-8.4v-.4h-.5v-9.8h5.7v-1h.1M132.2 140.6v1.6h1.8v-.6h.8v.6h7.5v-.6h.8v.6h1.1v-.8M132.2 140.6a1.59 1.59 0 0 0-1.5 1.6 .79 .79 0 0 0-.7-.8M133 152.6v3M139.1 152.6v3h7.5M139.1 153.4h7.5M139.1 153h2.1M139.1 153.1h2.1M141.9 152.9h-.7v.3h.7v-.3"/>
<path d="M141.9 153h2.1M141.9 153.1h2.1M144.2 141.4h-.1v1h-6.2v9.8h.6v.4h8.2v-.4h.8v.4h2.2v-1.1h1.8v-9.1h-5v-1.8h-.1v1.6h4.2v-.6h.7v.6h1.1v-.8M144.6 152.9h-.6v.3h.6v-.3M144.6 153h2M144.6 153.1h2M146.4 140.6a1.59 1.59 0 0 0-1.5 1.6 .79 .79 0 0 0-.7-.8M146.6 152.6v3M149.9 151.6h1.6v.7h-.4v.3h-1.2zM152.7 152.6v3h7.5M152.7 153.4h7.5M152.7 153h2.2"/>
<path d="M152.7 153.1h2.2M154.7 140.6h.1v1.7h10.4v9.8h-.3v.5h-3.3v-.4h-.7v.4h-8.7v-.3h-.4v-9.9h.6v-1M154.7 140.6a1.59 1.59 0 0 0-1.5 1.6 .8 .8 0 0 0-.8-.8M155.6 152.9h-.7v.3h.7v-.3M155.6 153h2.1M155.6 153.1h2.1M158.3 152.9h-.6v.3h.6v-.3M158.3 153h1.9M158.3 153.1h1.9M160.2 152.6v3M166.8 140a1.35 1.35 0 0 1 1.2 1.4M166.8 140v1.4h-1.6v.1h-.7v.7h-8.2v-.7h-.8v.7h-.8v-1.6"/>
<path d="M166.8 140h-.1v1.6h-1.1v4.6h2.7v-4.6h-.3v-.2M168 141.4h1.5v.2h-.8v4.6h4.9v-4.6h-.9v-.2h1.5v6.2h.2M169.2 142.4h3.9v3h-3.9zM169.2 142.4l3.9 3M173.1 142.4l-3.9 3M174.2 141.5h1.7M174.3 140.3h1.6v.1h.1h-1.7zM175.9 141.5h.1l-.1 .1zM175.9 140.4v1.1M176 140.4v1.1M182.1 147.5h1.3v.7h-1.3zM182.7 143.5h.1"/>
<path d="M182.7 141.9h.1M182.7 140.3h.1M182.7 145.1h.1M183.5 147.3v.9h8.1v-.9M183.5 148.1h8.1M184.1 147.3v.8M184.6 147.3v.8M185.1 147.3v.8M185.7 147.3v.8M186.2 147.3v.8M186.8 147.3v.8M187.3 147.3v.8"/>
<path d="M187.8 147.3v.8M188.4 147.3v.8M188.9 147.3v.8M189.4 147.3v.8M190 147.3v.8M190.5 147.3v.8M191 147.3v.8M191.7 147.5h1.3v.7h-1.3zM193.2 148.1h8M193.2 147.3v.9h8v-.9M193.7 147.3v.8M194.2 147.3v.8"/>
<path d="M194.8 147.3v.8M195.3 147.3v.8M195.8 147.3v.8M196.4 147.3v.8M196.9 147.3v.8M197.4 147.3v.8M198 147.3v.8M198.5 147.3v.8M199 147.3v.8M199.6 147.3v.8M200.1 147.3v.8M200.6 147.3v.8"/>
<path d="M201.3 147.5h1.3v.7h-1.3zM202.8 148.1h4.8M203.3 147.3v.8M203.8 147.3v.8M204.4 147.3v.8M204.9 147.3v.8M205.4 147.3v.8M206 147.3v.8M206.5 147.3v.8M207 147.3v.8M207.6 147.3h-25.7v.9h-7.4v-.6M207.8 147.2h.5v1h-.5z"/>
<circle cx="73" cy="114.9" r=".04"/>
<circle cx="73" cy="114.7" r=".04"/>
<circle cx="87" cy="114.8" r=".03"/>
<circle cx="87.4" cy="114.7" r=".04"/>
<circle cx="87.4" cy="114.9" r=".04"/>
<circle cx="87.8" cy="114.7" r=".04"/>
<circle cx="87.8" cy="114.9" r=".04"/>
<circle cx="88.2" cy="114.8" r=".03"/>
<circle cx="194.1" cy="115.4" r=".04"/>
<circle cx="194.3" cy="115.4" r=".04"/>
<circle cx="144.9" cy="121.1" r=".05"/>
<circle cx="144.9" cy="122.7" r=".05"/>
<circle cx="145.4" cy="126.2" r=".03"/>
<circle cx="145.5" cy="125.9" r=".05"/>
<circle cx="145.6" cy="127.4" r=".05"/>
<circle cx="145.7" cy="126.2" r=".03"/>
<circle cx="146.7" cy="126.2" r=".03"/>
<circle cx="146.9" cy="125.9" r=".05"/>
<circle cx="146.9" cy="127.4" r=".05"/>
<circle cx="147" cy="126.2" r=".03"/>
<circle cx="147" cy="127.2" r=".03"/>
<circle cx="151" cy="127.1" r=".08"/>
<circle cx="151" cy="126.3" r=".08"/>
<circle cx="151" cy="127.1" r=".04"/>
<circle cx="151" cy="126.3" r=".04"/>
<circle cx="151" cy="125.8" r=".03"/>
<circle cx="151" cy="126.6" r=".03"/>
<circle cx="57.3" cy="151.3" r="1.25"/>
<circle cx="57.3" cy="151.3" r="1.03"/>
<circle cx="61" cy="149.2" r="1.25"/>
<circle cx="61" cy="149.2" r="1.03"/>
<circle cx="127.8" cy="142.9" r=".03"/>
</g>
<path d="M130.1 135.7h.1v1.6h-.1zM130.2 137.3a1.6 1.6 0 0 0 1.5-1.6 1.6 1.6 0 0 0 1.6 1.6M133.3 135.7v1.6zM71.8 140.6h.1v1.6h-.1zM71.9 140.6a1.6 1.6 0 0 1 1.5 1.6 1.6 1.6 0 0 1 1.5-1.6M74.9 140.6h.1v1.6h-.1z" fill="none" stroke="#000" stroke-width=".14"/>
<path d="M239.5 59.1l.2-.1h29.4l.2 .1v.2v5v.2l-.2 .1h-29.4l-.2-.1-.1-.2v-5z" fill="#ccc"/>
<path d="M239.5 59.1l.2-.1h29.4l.2 .1v.2v5v.2l-.2 .1h-29.4l-.2-.1-.1-.2v-5z" fill="none" stroke="#ccc" stroke-width=".53"/>
<path d="M239.5 66.2l.2-.1h29.4l.2 .1v.2v5v.2l-.2 .1h-29.4l-.2-.1-.1-.2v-5z" fill="#ccc"/>
<path d="M239.5 66.2l.2-.1h29.4l.2 .1v.2v5v.2l-.2 .1h-29.4l-.2-.1-.1-.2v-5z" fill="none" stroke="#ccc" stroke-width=".53"/>
<path d="M239.5 73.4l.2-.1h29.4l.2 .1v.2v5v.2h-.2h-29.4h-.2l-.1-.2v-5z" fill="#ccc"/>
<path d="M239.5 73.4l.2-.1h29.4l.2 .1v.2v5v.2h-.2h-29.4h-.2l-.1-.2v-5z" fill="none" stroke="#ccc" stroke-width=".53"/>
<g font-size="2.6" fill="#505050">
<text x="190.3" y="199.5">Sidney Lu Mechanical Engineering Building (0112) - Floor 00</text>
<text x="233.8" y="203.2">UIUC Facility Access Maps</text>
</g>
<g font-size="2.1">
<text x="245.2" y="62.4">Direction- North Up</text>
<text x="245.2" y="69.6">Ramp</text>
<text x="245.2" y="76.7">Storm Refuge Location</text>
</g>
<text font-size="2.1" fill="#505050" x="249.2" y="206.4">February 28, 2026</text>
<g font-size="1.1">
<text x="40.2" y="103.2">0022</text>
<text x="47" y="103.2">STA</text>
<text x="49.1" y="103.2">IR</text>
<text x="50.1" y="103.2">2</text>
<text x="51.1" y="104.6">0021</text>
<text x="40.2" y="109.3">0024</text>
<text x="54.7" y="109.4">R</text>
<text x="55.5" y="109.4">A</text>
<text x="56.3" y="109.4">MP</text>
<text x="57.9" y="109.4">2</text>
<text x="65" y="110.4">0023</text>
<text x="78.8" y="110.4">0023A</text>
<text x="93" y="110.4">0023B</text>
<text x="102.2" y="110.7">RAMP1</text>
<text x="40.2" y="115.4">0026</text>
<text x="52.5" y="118.6">S</text>
<text x="53.2" y="118.6">TA</text>
<text x="54.6" y="118.6">IR5</text>
<text x="157.3" y="119.2">0063</text>
<text x="202.5" y="119.6">0100C</text>
<text x="40.2" y="121.4">0028</text>
<text x="52" y="122.7">0029</text>
<text x="147.1" y="121.9">0062</text>
<text x="157.3" y="122.7">0065</text>
<text x="157.3" y="125.6">0067</text>
<text x="161.5" y="122.2">0063A</text>
<text x="168" y="120.9">0100B</text>
<text x="208.6" y="123">ST</text>
<text x="209.8" y="123">AI</text>
<text x="210.9" y="123">R6</text>
<text x="40.2" y="127.4">0030</text>
<text x="51.3" y="130.2">STA</text>
<text x="53.3" y="130.2">I</text>
<text x="53.6" y="130.2">R3</text>
<text x="78" y="128.8">0045</text>
<text x="117" y="126.9">0053</text>
<text x="135" y="130">0055</text>
<text x="147.1" y="130.4">0060</text>
<text x="151.1" y="126.5">C0060</text>
<text x="159.2" y="129.3">0069</text>
<text x="167.9" y="131.7">ST</text>
<text x="169.2" y="131.7">AIR4</text>
<text x="189.7" y="132">0100</text>
<text x="39.4" y="136.4">0032</text>
<text x="102.4" y="137.1">C0030</text>
<text x="159.2" y="133.8">0071</text>
<text x="208.8" y="133.4">0100H</text>
<text x="165.8" y="143.9">0080</text>
<text x="169.3" y="138.9">C0100</text>
<text x="169.5" y="143.9">ELEV2</text>
<text x="208.9" y="141.9">0100J</text>
<text x="42.1" y="147.5">0036</text>
<text x="57.2" y="147.5">0038</text>
<text x="68.1" y="147.5">0040</text>
<text x="79.5" y="147.5">0042</text>
<text x="93.2" y="147.5">0044</text>
<text x="97.7" y="145.4">0046 C004</text>
<text x="103.2" y="145.2">8</text>
<text x="103.6" y="144.3">ELEV1</text>
<text x="104.3" y="149.7">0048</text>
<text x="112.6" y="147.9">0052</text>
<text x="129.7" y="147.5">0054</text>
<text x="143.5" y="147.5">0056</text>
<text x="157.3" y="147.5">0058</text>
<text x="98.7" y="150.6">0044A</text>
</g>
<g font-size=".7">
<text x="48.6" y="104.9">UP</text>
<text x="50.3" y="115.5">UP</text>
<text x="50.6" y="118.7">UP</text>
<text x="209.4" y="125.4">UP</text>
<text x="54.3" y="131.5">UP</text>
<text x="103.9" y="129.3">UP</text>
<text x="167.6" y="135.5">UP</text>
</g>
<g font-size=".5">
<text x="148.3" y="121.5">\xqc;Women</text>
<text x="147.8" y="132.2">\xqc;Men</text>
<text x="105.5" y="147.7">\xqc;All</text>
<text x="105.5" y="148.3">Gender</text>
</g>
</svg>
